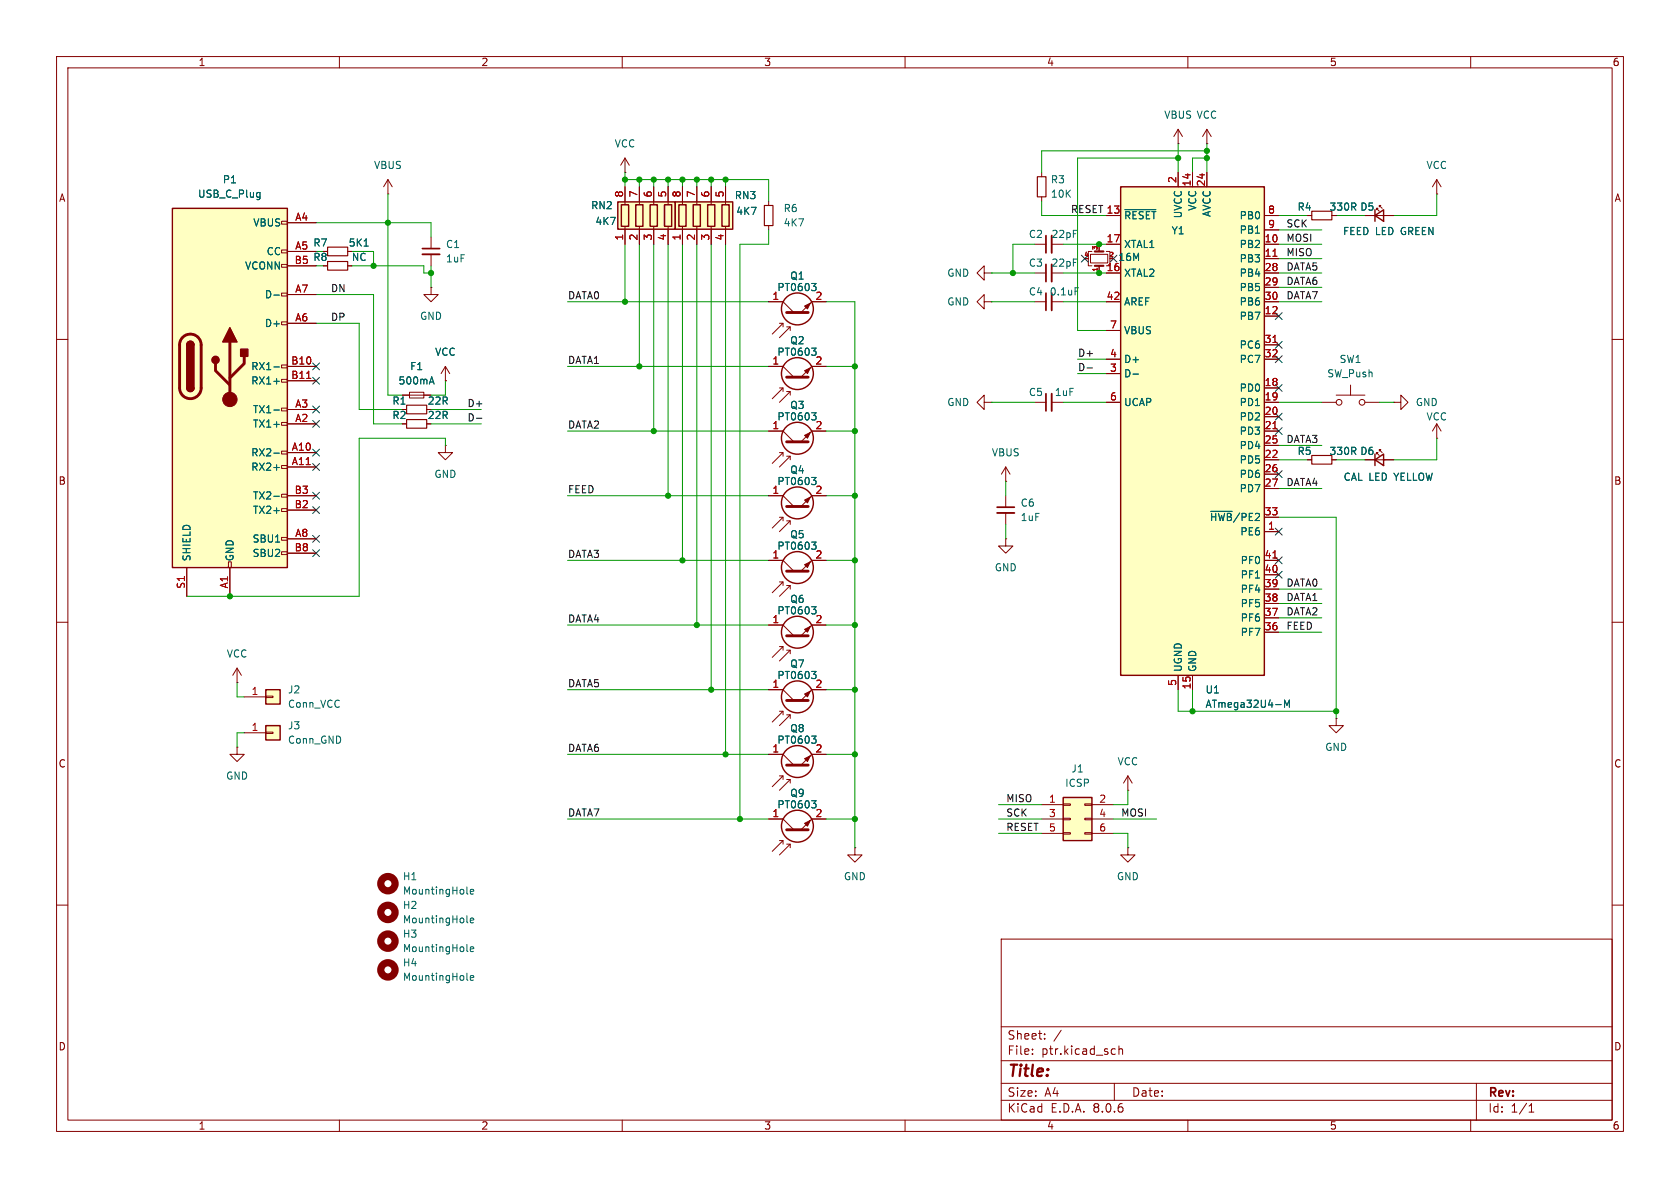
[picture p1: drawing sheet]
<svg xmlns="http://www.w3.org/2000/svg" width="297mm" height="210mm" viewBox="0 0 297 210" stroke-linecap="round" stroke-linejoin="round" font-family="sans-serif">
<g fill="none" stroke="#840000" stroke-width=".18">
<path d="M10 10h277v190h-277zM12 12h273v186h-273zM60 10v2M110 10v2M160 10v2M210 10v2M260 10v2M10 60h2M285 60h2M10 110h2M285 110h2M10 160h2"/>
<path d="M199.4 149.9v1.2h1.3l-1.3 1.3-1.3-1.3h1.3M199.4 149.9h.1M285 160h2M177 166h108v32h-108zM60 198v2M110 198v2M160 198v2M177 194.5h108M177 191.5h108M177 187.5h108M177 181.5h108M182.5 186.3v.1"/>
<path d="M182.5 185.5v.1M184.7 183.6v.1M184.7 182.8v.1M187.6 182.1l-1.3 2M196.7 185.4l.5 .1M197 191.5v3M197.2 186.3l-.5 .1M197.8 185.5l.2-.1 .4 .1 .1 .9M197.8 184.9v1.5M210 198v2M260 198v2M261 191.5v6.5"/>
<path d="M270.3 196.6h.9M270.3 195.5l.4-.4v1.5"/>
</g>
<path d="M188 141h5v7.6h-5z" fill="#ffffc2"/>
<g fill="none" stroke="#840000" stroke-width=".18">
<path d="M208.3 25.4h.1M208.3 22.9l-.8 1.2M208.3 22.9v2.5M208.3 22.9l.7 1.2M213.4 25.4h.1M213.4 22.9l-.8 1.2M213.4 22.9v2.5M213.4 22.9l.7 1.2M76.2 41.9v2M76.2 45v2M78.7 67.3h.1M78.7 64.8l-.7 1.2"/>
<path d="M78.7 64.8v2.5M78.7 64.8l.8 1.2M184.1 142.2h3.9M184.1 144.8h3.9M184.1 147.3h3.9M188 147.2h1.2v.2h-1.2zM188 144.7h1.2v.2h-1.2zM188 142.1h1.2v.3h-1.2zM191.8 147.2h1.2v.2h-1.2zM191.8 144.7h1.2v.2h-1.2zM191.8 142.1h1.2v.3h-1.2zM193 142.2h3.8"/>
<path d="M193 144.8h3.8M193 147.3h3.8"/>
</g>
<path d="M188 141h5v7.6h-5z" fill="none" stroke="#840000" stroke-width=".25"/>
<path d="M74.7 45h3" fill="none" stroke="#840000" stroke-width=".33"/>
<path d="M74.7 43.9h3" fill="none" stroke="#840000" stroke-width=".3"/>
<path d="M198.1 33h25.4v86.4h-25.4z" fill="#ffffc2"/>
<g fill="none" stroke="#840000" stroke-width=".25">
<path d="M198.1 33h25.4v86.4h-25.4z"/>
<circle cx="141" cy="77.5" r="2.82"/>
<circle cx="141" cy="88.9" r="2.82"/>
</g>
<g fill="none" stroke="#840000" stroke-width=".18">
<path d="M68.6 34.3h.1M68.6 31.8l-.8 1.2M68.6 31.8v2.5M68.6 31.8l.7 1.2M195.6 38.1h2.5M208.3 30.5v2.5M210.8 30.5v2.5M213.4 30.5v2.5M223.5 38.1h2.6M254 34.3h.1M254 31.8l-.8 1.2M254 31.8v2.5"/>
<path d="M254 31.8l.8 1.2M76.2 50.8v1.3h1.3l-1.3 1.2-1.3-1.2h1.3M76.2 50.8h.1M195.6 43.2h2.5M195.6 48.3h2.5M195.6 53.3h2.5M195.6 58.4h2.5M223.5 43.2h2.6M223.5 45.7h2.6M223.5 55.9h2.6M223.5 48.3h2.6M223.5 50.8h2.6"/>
<path d="M223.5 53.3h2.6M223.5 40.6h2.6M71.1 69.9h5.1M72.4 69.3h2.5v1.1h-2.5zM135.9 76.2h2.5l1.9 1.9M146 76.2h-2.5l-1.9 1.9M195.6 71.1h2.5M195.6 66h2.5M195.6 63.5h2.5M223.5 68.6h2.6M223.5 71.1h2.6M223.5 73.7h2.6"/>
<path d="M223.5 76.2h2.6M223.5 78.7h2.6M223.5 61h2.6M223.5 63.5h2.6M135.9 87.6h2.5l1.9 1.9M137.8 91.4h.6l-1.9 1.9M137.8 80h.6l-1.9 1.9M138.4 80v.6M138.4 91.4v.7M139.1 92.1h.6l-1.9 1.9M139.1 80.6h.6l-1.9 2M139.7 80.6v.7"/>
<path d="M139.7 92.1v.6M146 87.6h-2.5l-1.9 1.9M223.5 94h2.6M223.5 81.3h2.6M223.5 83.8h2.6M223.5 86.4h2.6M223.5 91.4h2.6M223.5 99.1h2.6M208.3 119.4v2.5M210.8 119.4v2.5M223.5 111.8h2.6M223.5 109.2h2.6"/>
<path d="M223.5 106.7h2.6M223.5 104.1h2.6M223.5 101.6h2.6"/>
</g>
<path d="M225 45.3h.8M225 75.8h.8M225 60.5h.8M225 98.6h.8" fill="none" stroke="#a90000" stroke-width=".18"/>
<path d="M198.9 37.1h5.4M76 67.5h.6M76.3 66.6l.4 1.3M143.5 73h.8l-.5 .5M144 73.5l.3 .2-.1 .4M200.3 66.1h1M143.5 84.4h.8l-.5 .5M144 84.9l.3 .2-.1 .4M214 90.4h3.8M225.5 124.6h1M227.1 125v-1.2l.4 .9 .4-.9v1.2" fill="none" stroke="#006464" stroke-width=".18"/>
<path d="M139.1 78.1h3.8M139.1 89.5h3.8" fill="none" stroke="#840000" stroke-width=".51"/>
<g fill="#840000" stroke="#840000" stroke-width=".18">
<path d="M142.2 88.4l1.1-.5-.6 1z"/>
<path d="M142.2 77l1.1-.5-.6 1z"/>
</g>
<path d="M109.2 35.7h10.2v4.8h-10.2z" fill="#ffffc2"/>
<path d="M109.2 35.7h10.2v4.8h-10.2zM109.9 36.2h1.2v3.8h-1.2zM112.4 36.2h1.3v3.8h-1.3zM114.9 36.2h1.3v3.8h-1.3zM117.5 36.2h1.2v3.8h-1.2z" fill="none" stroke="#840000" stroke-width=".25"/>
<path d="M110.5 33v3.2M113 33v3.2M115.6 33v3.2M118.1 33v3.2M110.5 40v3.2M113 40v3.2M115.6 40v3.2M118.1 40v3.2M231.1 81.3h.8M235.5 81.3h.7" fill="none" stroke="#840000" stroke-width=".18"/>
<path d="M231.9 80.5h3.6v1.5h-3.6z" fill="none" stroke="#840000" stroke-width=".2"/>
<circle cx="68.6" cy="166.4" r="1.27" fill="none" stroke="#840000" stroke-width="1.3"/>
<path d="M82.5 168l.2 .2M83.1 167.8l.6-.1v-.3h-.4l-.2 .2 .1 .6h.5" fill="none" stroke="#006464" stroke-width=".18"/>
<path d="M119.4 35.7h10.1v4.8h-10.1z" fill="#ffffc2"/>
<g fill="none" stroke="#840000" stroke-width=".25">
<path d="M119.4 35.7h10.1v4.8h-10.1zM120 36.2h1.3v3.8h-1.3zM122.6 36.2h1.2v3.8h-1.2zM125.1 36.2h1.3v3.8h-1.3zM127.6 36.2h1.3v3.8h-1.3zM243.1 38.1l1.5-1v2zM243.1 37.1v2"/>
<circle cx="141" cy="100.3" r="2.82"/>
</g>
<g fill="none" stroke="#840000" stroke-width=".18">
<path d="M110.5 30.5h.1M110.5 27.9l-.8 1.3M110.5 27.9v2.6M110.5 27.9l.8 1.3M120.6 33v3.2M123.2 33v3.2M125.7 33v3.2M128.3 33v3.2M231.1 38.1h.8M235.5 38.1h.7M241.3 38.1h5.1M243.3 37.1v-.3h.3h-.3l.5 .5"/>
<path d="M243.8 36.6v-.3h.3h-.3l.5 .5M120.6 40v3.2M123.2 40v3.2M125.7 40v3.2M128.3 40v3.2M182.9 53.3h2M182.9 48.3h2M185.9 53.3h2.1M192.8 45h3v1.5h-3zM193 44.5h-.6v2.5h.6M194.3 43.2v1.3M194.3 47v1.3"/>
<path d="M195.6 44.5h.6v2.5h-.6M182.9 71.1h2M185.9 71.1h2.1M233.7 71.1h2.5M236.2 69.9h5.1M238.8 68.1v1.8M241.3 71.1h2.5M135.9 99.1h2.5l1.9 1.9M146 99.1h-2.5l-1.9 1.9M41.9 118.1l-.8 1.3M41.9 118.1v2.6M41.9 118.1l.8 1.3"/>
<path d="M137.8 102.9h.6l-1.9 1.9M138.4 102.9v.6M139.1 103.5h.6l-1.9 1.9M139.7 103.5v.6M41.9 120.7h.1M199.4 139.7h.1M199.4 137.2l-.8 1.2M199.4 137.2v2.5M199.4 137.2l.8 1.2M236.2 127v1.3h1.3l-1.3 1.2-1.3-1.2h1.3M236.2 127h.1"/>
<circle cx="236.7" cy="71.1" r=".51"/>
<circle cx="240.8" cy="71.1" r=".51"/>
</g>
<path d="M231.9 37.3h3.6v1.6h-3.6z" fill="none" stroke="#840000" stroke-width=".2"/>
<path d="M139.1 101h3.8" fill="none" stroke="#840000" stroke-width=".51"/>
<path d="M142.2 99.8l1.1-.5-.6 1z" fill="#840000" stroke="#840000" stroke-width=".18"/>
<path d="M190.1 50.9h.6M143.5 95.8h.8l-.5 .5M144 96.3l.3 .3-.1 .4" fill="none" stroke="#006464" stroke-width=".18"/>
<path d="M185.9 46.7v3.1M185.9 51.8v3.1M185.9 69.6v3" fill="none" stroke="#840000" stroke-width=".33"/>
<path d="M184.9 46.7v3.1M184.9 51.8v3.1M184.9 69.6v3" fill="none" stroke="#840000" stroke-width=".3"/>
<path d="M193.5 47h1.6M193.5 44.5h1.6" fill="none" stroke="#840000" stroke-width=".38"/>
<path d="M47 128.3h2.5v2.5h-2.5z" fill="#ffffc2"/>
<path d="M43.2 129.5h3.8M47 129.4h1.3v.3h-1.3z" fill="none" stroke="#840000" stroke-width=".18"/>
<path d="M47 128.3h2.5v2.5h-2.5z" fill="none" stroke="#840000" stroke-width=".25"/>
<path d="M47 121.9h2.5v2.6h-2.5z" fill="#ffffc2"/>
<g fill="none" stroke="#840000" stroke-width=".18">
<path d="M135.9 35.6v.7M135.9 39.9v.7M184.1 30.5v.7M184.1 34.8v.8M61.5 44.5h.7M61.5 47h.7M135.9 53.3h2.5l1.9 1.9M137.8 57.2h.6l-1.9 1.9M138.4 57.2v.6M139.1 57.8h.6l-1.9 1.9M139.7 57.8v.6M146 53.3h-2.5l-1.9 1.9"/>
<path d="M174 48.3v-1.3l-1.3 1.3 1.3 1.2v-1.2h1.3M174 53.3v-1.2l-1.3 1.2 1.3 1.3v-1.3h1.3M175.3 48.3h.1M175.3 53.3h.1M182.9 43.2h2M71.1 74.9h.8M75.4 74.9h.8M78.7 78.7v1.3h1.3l-1.3 1.3-1.2-1.3h1.2M78.7 78.7h.1M135.9 64.8h2.5l1.9 1.9M137.8 68.6h.6l-1.9 1.9M138.4 68.6v.6"/>
<path d="M139.1 69.2h.6l-1.9 1.9M139.7 69.2v.7M146 64.8h-2.5l-1.9 1.9M174 71.1v-1.2l-1.3 1.2 1.3 1.3v-1.3h1.3M175.3 71.1h.1M243.8 79.8v-.3h.3h-.3l.5 .5M246.4 71.1h1.2v-1.2l1.3 1.2-1.3 1.3v-1.3M246.4 71.1h.1M254 77.5h.1M254 74.9l-.8 1.3M254 74.9v2.6M254 74.9l.8 1.3"/>
<path d="M177.8 95.3v1.2h1.3l-1.3 1.3-1.3-1.3h1.3M177.8 95.3h.1M177.8 85.1h.1M177.8 82.6v2.5M177.8 87.6v2.1M177.8 90.7v2M177.8 82.6l-.8 1.2M177.8 82.6l.8 1.2M241.3 81.3h5.1M243.3 80.3v-.3h.3h-.3l.5 .5M135.9 110.5h2.5l1.9 1.9M137.8 114.3h.6l-1.9 1.9"/>
<path d="M138.4 114.3v.6M139.1 114.9h.6l-1.9 1.9M139.7 114.9v.7M146 110.5h-2.5l-1.9 1.9M41.9 132.1v1.3h1.3l-1.3 1.2-1.3-1.2h1.3M41.9 132.1h.1M43.2 123.2h3.8M47 123.1h1.3v.2h-1.3zM135.9 121.9h2.5l1.9 1.9M135.9 133.4h2.5l1.9 1.9M137.8 125.7h.6l-1.9 1.9M137.8 137.2h.6l-1.9 1.9"/>
<path d="M138.4 125.7v.7M138.4 137.2v.6M139.1 126.4h.6l-1.9 1.9M139.1 137.8h.6l-1.9 1.9M139.7 126.4v.6M139.7 137.8v.6M146 121.9h-2.5l-1.9 1.9M146 133.4h-2.5l-1.9 1.9M135.9 144.8h2.5l1.9 1.9M137.8 148.6h.6l-1.9 1.9M138.4 148.6v.6M139.1 149.2h.6l-1.9 1.9"/>
<path d="M139.7 149.2v.7M146 144.8h-2.5l-1.9 1.9M151.1 149.9v1.2h1.3l-1.3 1.3-1.2-1.3h1.2M151.1 149.9h.1"/>
</g>
<g fill="none" stroke="#840000" stroke-width=".25">
<path d="M243.1 81.3l1.5-1v2zM243.1 80.3v2M47 121.9h2.5v2.6h-2.5z"/>
<circle cx="141" cy="54.6" r="2.82"/>
<circle cx="141" cy="66" r="2.82"/>
<circle cx="141" cy="111.8" r="2.82"/>
<circle cx="141" cy="123.2" r="2.82"/>
<circle cx="141" cy="134.6" r="2.82"/>
<circle cx="141" cy="146" r="2.82"/>
</g>
<g fill="none" stroke="#840000" stroke-width="1.3">
<circle cx="68.6" cy="156.2" r="1.27"/>
<circle cx="68.6" cy="161.3" r="1.27"/>
<circle cx="68.6" cy="171.4" r="1.27"/>
</g>
<g fill="none" stroke="#006464" stroke-width=".18">
<path d="M64.4 43.5h.7M143.5 50.1h.8l-.5 .5M144 50.6l.3 .2-.1 .5M143.5 61.5h.8l-.5 .5M144 62l.3 .3-.1 .4M143.5 107.3h.8l-.5 .4M143.5 118.7h.8l-.5 .5M144 107.7l.3 .3-.1 .4M144 119.2l.3 .2-.1 .4M143.5 130.1h.8l-.5 .5M144 130.6l.3 .2-.1 .5M82.5 157.9l.2 .2"/>
<path d="M83.1 157.6l.6-.1v-.2l-.4-.1-.2 .2 .1 .6h.5M143.5 141.5h.8l-.5 .5M144 142l.3 .3-.1 .4M82.5 173.1l.2 .2M82.5 163l.2 .1M83.1 162.7l.6-.1v-.2l-.4-.1-.2 .2 .1 .6h.5M83.1 172.9l.6-.1v-.3h-.4l-.2 .1 .1 .6h.5"/>
</g>
<path d="M139.1 55.2h3.8M139.1 66.7h3.8M139.1 112.4h3.8M139.1 123.8h3.8M139.1 135.3h3.8M139.1 146.7h3.8" fill="none" stroke="#840000" stroke-width=".51"/>
<g fill="#840000" stroke="#840000" stroke-width=".18">
<path d="M142.2 111.3l1.1-.6-.6 1.1z"/>
<path d="M142.2 54.1l1.1-.5-.6 1z"/>
<path d="M142.2 65.5l1.1-.5-.6 1z"/>
<path d="M142.2 122.7l1.1-.5-.6 1z"/>
<path d="M142.2 134.1l1.1-.5-.6 1z"/>
<path d="M142.2 145.5l1.1-.5-.6 1.1z"/>
</g>
<path d="M135.1 36.3h1.6v3.6h-1.6zM183.4 31.2h1.5v3.6h-1.5zM57.9 43.7h3.6v1.5h-3.6zM57.9 46.2h3.6v1.6h-3.6zM71.9 74.2h3.5v1.5h-3.5zM71.9 71.6h3.5v1.6h-3.5z" fill="none" stroke="#840000" stroke-width=".2"/>
<path d="M185.9 41.7v3M176.3 90.7h3" fill="none" stroke="#840000" stroke-width=".33"/>
<path d="M184.9 41.7v3M176.3 89.7h3" fill="none" stroke="#840000" stroke-width=".3"/>
<path d="M30.5 36.8h20.3v63.5h-20.3z" fill="#ffffc2"/>
<g fill="none" stroke="#840000" stroke-width=".18">
<path d="M49.8 39.1h1v.5h-1zM50.8 39.4h5.1M110.5 33v2.6M113 33v2.6M115.6 33v2.6M118.1 33v2.6M120.6 33v2.6M123.2 33v2.6M125.7 33v2.6M128.3 33v2.6M195.6 38.1h2.5M208.3 30.5v2.5"/>
<path d="M210.8 30.5v2.5M213.4 30.5v2.5M223.5 38.1h2.6M231.1 38.1h.8M235.5 38.1h.7M241.3 38.1h1.8M244.6 38.1h1.8M49.8 56.9h1v.5h-1zM49.8 51.8h1v.5h-1zM49.8 46.7h1v.5h-1zM49.8 44.2h1v.5h-1zM50.8 44.5h5.1"/>
<path d="M50.8 57.2h5.1M50.8 52.1h5.1M50.8 47h5.1M61.5 44.5h.7M61.5 47h.7M110.5 40.6v2.6M113 40.6v2.6M115.6 40.6v2.6M118.1 40.6v2.6M120.6 40.6v2.6M123.2 40.6v2.6M125.7 40.6v2.6"/>
<path d="M128.3 40.6v2.6M135.9 53.3h2.5M143.5 53.3h2.5M194.3 43.2v1.3M194.3 47v1.3M195.6 43.2h2.5M195.6 48.3h2.5M195.6 53.3h2.5M195.6 58.4h2.5M223.5 43.2h2.6M223.5 45.7h2.6M223.5 55.9h2.6"/>
<path d="M223.5 48.3h2.6M223.5 50.8h2.6M223.5 53.3h2.6M223.5 40.6h2.6M49.8 79.8h1v.5h-1zM49.8 74.7h1v.5h-1zM49.8 72.1h1v.5h-1zM49.8 67.1h1v.5h-1zM49.8 64.5h1v.5h-1zM50.8 74.9h5.1M50.8 72.4h5.1M50.8 64.8h5.1"/>
<path d="M50.8 67.3h5.1M71.1 74.9h.8M71.1 69.9h1.3M74.9 69.9h1.3M75.4 74.9h.8M78.7 67.3h.1M135.9 64.8h2.5M135.9 76.2h2.5M143.5 64.8h2.5M143.5 76.2h2.5M195.6 71.1h2.5M195.6 66h2.5"/>
<path d="M195.6 63.5h2.5M223.5 68.6h2.6M223.5 71.1h2.6M223.5 73.7h2.6M223.5 76.2h2.6M223.5 78.7h2.6M223.5 61h2.6M223.5 63.5h2.6M40.4 99.3h.5v1h-.5zM49.8 97.5h1v.5h-1zM49.8 95h1v.5h-1zM49.8 89.9h1v.5h-1z"/>
<path d="M49.8 87.4h1v.5h-1zM49.8 82.3h1v.5h-1zM50.8 80h5.1M50.8 82.6h5.1M50.8 95.3h5.1M50.8 90.2h5.1M50.8 87.6h5.1M50.8 97.8h5.1M135.9 87.6h2.5M135.9 99.1h2.5M143.5 87.6h2.5M143.5 99.1h2.5"/>
<path d="M223.5 94h2.6M223.5 81.3h2.6M223.5 83.8h2.6M223.5 86.4h2.6M223.5 91.4h2.6M223.5 99.1h2.6M231.1 81.3h.8M235.5 81.3h.7M241.3 81.3h1.8M244.6 81.3h1.8M33 100.3v5.1M40.6 100.3v5.1"/>
<path d="M135.9 110.5h2.5M143.5 110.5h2.5M208.3 119.4v2.5M210.8 119.4v2.5M223.5 111.8h2.6M223.5 109.2h2.6M223.5 106.7h2.6M223.5 104.1h2.6M223.5 101.6h2.6M135.9 121.9h2.5M135.9 133.4h2.5M143.5 121.9h2.5"/>
<path d="M143.5 133.4h2.5M135.9 144.8h2.5M143.5 144.8h2.5"/>
</g>
<path d="M30.5 36.8h20.3v63.5h-20.3zM33 68.6a.64 .64 0 0 0 .7 .6 .64 .64 0 0 0 .6-.6M33 61a.64 .64 0 0 1 .7-.7 .64 .64 0 0 1 .6 .7" fill="none" stroke="#840000" stroke-width=".25"/>
<path d="M32.3 59.6a1.9 1.9 0 0 1 2.1-.4 1.9 1.9 0 0 1 1.2 1.8v7.6a1.91 1.91 0 0 1-1.9 1.9 1.91 1.91 0 0 1-2-1.9l.1-7.8 .1-.6zM38.1 64.3v1.2l2.5 2.6M40.6 60.5v10.1M43.2 63v1.3l-2.6 2.5" fill="none" stroke="#840000" stroke-width=".51"/>
<g fill="#840000" stroke="#840000" stroke-width=".25">
<path d="M33 68.6h1.3a.64 .64 0 0 1-.6 .6 .64 .64 0 0 1-.7-.6z"/>
<path d="M33 61h1.3v7.6h-1.3z"/>
<path d="M33.2 60.5a.64 .64 0 0 1 .7-.1 .64 .64 0 0 1 .4 .6h-1.3z"/>
<path d="M40.6 57.9l1.3 2.6h-2.5z"/>
<path d="M42.5 61.7h1.3v1.3h-1.3z"/>
<circle cx="38.1" cy="63.6" r=".63"/>
</g>
<circle cx="40.6" cy="70.6" r="1.27" fill="#840000" stroke="#840000" stroke-width=".18"/>
<g fill="none" stroke="#006464" stroke-width=".18">
<path d="M45.8 34l.2 .1M46 34v1.1l-.2 .1M46 34.8l-.2 .1M198.9 37.1h5.4M48.4 52.2h1M64.4 43.5h.7M143.5 50.1h.8l-.5 .5M144 50.6l.3 .2-.1 .5M48.4 72.5h1M48.4 64.9h1M48.4 67.4h1M76 67.5h.6"/>
<path d="M76.3 66.6l.4 1.3M143.5 61.5h.8l-.5 .5M143.5 73h.8l-.5 .5M144 62l.3 .3-.1 .4M144 73.5l.3 .2-.1 .4M200.3 66.1h1M48.4 80.1h1M48.4 82.6h1M48.4 87.7h1M143.5 84.4h.8l-.5 .5M143.5 95.8h.8l-.5 .5M144 84.9l.3 .2-.1 .4"/>
<path d="M144 96.3l.3 .3-.1 .4M214 90.4h3.8M143.5 118.7h.8l-.5 .5M143.5 107.3h.8l-.5 .4M144 119.2l.3 .2-.1 .4M144 107.7l.3 .3-.1 .4M143.5 130.1h.8l-.5 .5M144 130.6l.3 .2-.1 .5M225.5 124.6h1M227.1 125v-1.2l.4 .9 .4-.9v1.2M143.5 141.5h.8l-.5 .5M144 142l.3 .3-.1 .4"/>
</g>
<path d="M225 45.3h.8M54.2 66.9h.7M225 75.8h.8M225 60.5h.8M225 98.6h.8" fill="none" stroke="#a90000" stroke-width=".18"/>
<path d="M84.2 73.9h1M192.2 65h.9" fill="none" stroke="#0f0f0f" stroke-width=".18"/>
<g fill="none" stroke="#009600" stroke-width=".18">
<path d="M55.9 39.4h20.3v2.5M68.6 34.3v35.6h2.5M110.5 31.8h25.4v3.8M110.5 30.5v2.5M113 31.8v1.2M115.6 31.8v1.2M118.1 31.8v1.2M120.6 31.8v1.2M123.2 31.8v1.2M125.7 31.8v1.2M128.3 31.8v1.2M184.1 35.6v2.5h11.5"/>
<path d="M208.3 27.9h-17.8v30.5h5.1M208.3 25.4v5.1M213.4 25.4v5.1M213.4 27.9h-2.6v2.6M213.4 26.7h-29.3v3.8M226.1 38.1h5M236.2 38.1h5.1M254 34.3v3.8h-7.6M55.9 52.1h10.1v22.8h5.1M55.9 57.2h7.6v15.2h7.6M62.2 47h12.7v1.3h1.3M62.2 44.5h3.8v2.5"/>
<path d="M76.2 47v3.8M100.3 53.3h35.6M110.5 43.2v10.1M113 43.2v21.6M115.6 43.2v33M118.1 43.2v44.4M120.6 43.2v55.9M123.2 43.2v67.3M125.7 43.2v78.7M128.3 43.2v90.2M135.9 40.6v2.6h-5.1v101.6M146 53.3h5.1v96.6"/>
<path d="M175.3 48.3h7.6M175.3 53.3h7.6M182.9 43.2h-3.8v5.1M188 43.2h7.6M188 48.3h7.6M188 53.3h7.6M226.1 43.2h7.6M226.1 48.3h7.6M226.1 53.3h7.6M226.1 50.8h7.6M226.1 40.6h7.6M226.1 45.7h7.6"/>
<path d="M76.2 72.4h8.9M76.2 74.9h8.9M78.7 78.7v-1.2h-15.2v27.9h-30.5M78.7 67.3v2.6M100.3 76.2h35.6M100.3 64.8h35.6M146 76.2h5.1M146 64.8h5.1M175.3 71.1h7.6M188 71.1h7.6M190.5 63.5h5.1M190.5 66h5.1"/>
<path d="M226.1 71.1h7.6M226.1 78.7h7.6M243.8 71.1h2.6M254 77.5v3.8h-7.6M100.3 99.1h35.6M100.3 87.6h35.6M146 99.1h5.1M146 87.6h5.1M177.8 85.1v2.5M177.8 92.7v2.6M226.1 81.3h5M226.1 91.4h10.1v35.6"/>
<path d="M226.1 86.4h7.6M236.2 81.3h5.1M100.3 110.5h35.6M146 110.5h5.1M226.1 104.1h7.6M226.1 109.2h7.6M226.1 106.7h7.6M226.1 111.8h7.6M41.9 120.7v2.5h1.3M43.2 129.5h-1.3v2.6M100.3 121.9h35.6M100.3 133.4h35.6"/>
<path d="M146 121.9h5.1M146 133.4h5.1M199.4 139.7v2.5h-2.6M208.3 121.9v3.8h27.9M210.8 121.9v3.8M100.3 144.8h35.6M146 144.8h5.1M176.5 147.3h7.6M176.5 144.8h7.6M176.5 142.2h7.6M196.8 147.3h2.6v2.6M196.8 144.8h7.7"/>
</g>
<g fill="none" stroke="#000084" stroke-width=".18">
<path d="M191.2 45.1l1.2 1.2M192.4 45.1l-1.2 1.2M196.2 45.1l1.3 1.2M197.5 45.1l-1.3 1.2M225.5 55.3l1.2 1.2M226.7 55.3l-1.2 1.2M55.3 71.8l1.2 1.2M55.3 79.4l1.2 1.2M55.3 74.3l1.2 1.2M55.3 64.2l1.2 1.2M55.3 66.7l1.2 1.2M56.5 71.8l-1.2 1.2"/>
<path d="M56.5 79.4l-1.2 1.2M56.5 74.3l-1.2 1.2M56.5 64.2l-1.2 1.2M56.5 66.7l-1.2 1.2M225.5 62.9l1.2 1.2M225.5 68l1.2 1.2M225.5 60.4l1.2 1.2M225.5 75.6l1.2 1.2M225.5 73.1l1.2 1.2M226.7 62.9l-1.2 1.2M226.7 68l-1.2 1.2M226.7 60.4l-1.2 1.2"/>
<path d="M226.7 75.6l-1.2 1.2M226.7 73.1l-1.2 1.2M55.3 87l1.2 1.2M55.3 97.2l1.2 1.2M55.3 81.9l1.2 1.3M55.3 89.6l1.2 1.2M55.3 94.6l1.2 1.3M56.5 87l-1.2 1.2M56.5 97.2l-1.2 1.2M56.5 81.9l-1.2 1.3M56.5 89.6l-1.2 1.2M56.5 94.6l-1.2 1.3"/>
<path d="M225.5 93.4l1.2 1.2M225.5 83.2l1.2 1.2M225.5 98.5l1.2 1.2M226.7 93.4l-1.2 1.2M226.7 83.2l-1.2 1.2M226.7 98.5l-1.2 1.2M225.5 101l1.2 1.2M226.7 101l-1.2 1.2"/>
</g>
<g fill="#009600" stroke="#009600" stroke-width=".18">
<circle cx="210.8" cy="125.7" r=".46"/>
<circle cx="236.2" cy="125.7" r=".46"/>
<circle cx="125.7" cy="121.9" r=".46"/>
<circle cx="151.1" cy="110.5" r=".46"/>
<circle cx="123.2" cy="110.5" r=".46"/>
<circle cx="130.8" cy="144.8" r=".46"/>
<circle cx="128.3" cy="133.4" r=".46"/>
<circle cx="151.1" cy="144.8" r=".46"/>
<circle cx="151.1" cy="133.4" r=".46"/>
<circle cx="194.3" cy="43.2" r=".46"/>
<circle cx="194.3" cy="48.3" r=".46"/>
<circle cx="213.4" cy="27.9" r=".46"/>
<circle cx="208.3" cy="27.9" r=".46"/>
<circle cx="213.4" cy="26.7" r=".46"/>
<circle cx="151.1" cy="87.6" r=".46"/>
<circle cx="179.1" cy="48.3" r=".46"/>
<circle cx="151.1" cy="99.1" r=".46"/>
<circle cx="151.1" cy="121.9" r=".46"/>
<circle cx="151.1" cy="64.8" r=".46"/>
<circle cx="151.1" cy="76.2" r=".46"/>
<circle cx="68.6" cy="39.4" r=".46"/>
<circle cx="66" cy="47" r=".46"/>
<circle cx="118.1" cy="31.8" r=".46"/>
<circle cx="113" cy="31.8" r=".46"/>
<circle cx="115.6" cy="31.8" r=".46"/>
<circle cx="125.7" cy="31.8" r=".46"/>
<circle cx="123.2" cy="31.8" r=".46"/>
<circle cx="120.6" cy="31.8" r=".46"/>
<circle cx="128.3" cy="31.8" r=".46"/>
<circle cx="110.5" cy="31.8" r=".46"/>
<circle cx="110.5" cy="53.3" r=".46"/>
<circle cx="113" cy="64.8" r=".46"/>
<circle cx="115.6" cy="76.2" r=".46"/>
<circle cx="120.6" cy="99.1" r=".46"/>
<circle cx="118.1" cy="87.6" r=".46"/>
<circle cx="76.2" cy="48.3" r=".46"/>
<circle cx="40.6" cy="105.4" r=".46"/>
</g>
<text font-size="2.8" fill="#840000" x="178" y="190.9">Title:</text>
<g font-size="2.1" fill="#840000">
<text x="178" y="184">Sheet:</text>
<text x="178" y="186.7">File:</text>
<text x="184.1" y="186.7">ptr.kicad_sch</text>
<text x="178" y="196.9">KiCad</text>
<text x="178" y="194.1">Size:</text>
<text x="184.7" y="194.1">A4</text>
<text x="185.7" y="196.9">E.D.A.</text>
<text x="193.3" y="196.9">8.0.6</text>
<text x="200" y="194.1">Date:</text>
<text x="263" y="194.3">Rev:</text>
<text x="263" y="196.9">Id:</text>
<text x="267.1" y="196.9">1/1</text>
</g>
<g font-size="1.8" fill="#840000">
<text x="35" y="11.9">1</text>
<text x="85" y="11.9">2</text>
<text x="135" y="11.9">3</text>
<text x="185" y="11.9">4</text>
<text x="235" y="11.9">5</text>
<text x="285" y="11.9">6</text>
<text x="10.3" y="35.9">A</text>
<text x="285.3" y="35.9">A</text>
<text x="69.3" y="74.3">R2</text>
<text x="75.5" y="74.3">22R</text>
<text x="10.3" y="85.9">B</text>
<text x="285.3" y="85.9">B</text>
<text x="10.3" y="135.9">C</text>
<text x="285.3" y="135.9">C</text>
<text x="10.3" y="185.9">D</text>
<text x="285.3" y="185.9">D</text>
<text x="35" y="199.9">1</text>
<text x="85" y="199.9">2</text>
<text x="135" y="199.9">3</text>
<text x="185" y="199.9">4</text>
<text x="235" y="199.9">5</text>
<text x="285" y="199.9">6</text>
</g>
<g font-size="1.8" fill="#006464">
<text x="205.7" y="21.2">VBUS VCC</text>
<text x="108.6" y="26.3">VCC</text>
<text x="34.9" y="35.2">USB_C_Plug</text>
<text x="39.3" y="32.6">P1</text>
<text x="66" y="30.1">VBUS</text>
<text x="129.8" y="35.4">RN3</text>
<text x="185.7" y="32.6">R3</text>
<text x="185.7" y="35.2">10K</text>
<text x="252.1" y="30.1">VCC</text>
<text x="44.7" y="40.2">VBUS</text>
<text x="104.4" y="37.2">RN2</text>
<text x="105.2" y="40">4K7</text>
<text x="130.1" y="38.2">4K7</text>
<text x="138.4" y="37.7">R6</text>
<text x="138.4" y="40.2">4K7</text>
<text x="198.6" y="39">~{RESET}</text>
<text x="207" y="41.6">Y1</text>
<text x="209.1" y="38.7" transform="rotate(-90 209.1 38.7)">UVCC</text>
<text x="211.7" y="37.4" transform="rotate(-90 211.7 37.4)">VCC</text>
<text x="214.2" y="38.4" transform="rotate(-90 214.2 38.4)">AVCC</text>
<text x="219.1" y="39">PB0</text>
<text x="219.1" y="41.5">PB1</text>
<text x="229.3" y="37.4">R4</text>
<text x="234.9" y="37.4">330R D5</text>
<text x="237.3" y="41.8">FEED LED GREEN</text>
<text x="43.2" y="47.9">VCONN</text>
<text x="47" y="45.3">CC</text>
<text x="61.6" y="43.8">5K1</text>
<text x="62.1" y="46.3">NC</text>
<text x="78.7" y="44">C1</text>
<text x="78.7" y="46.6">1uF</text>
<text x="181.8" y="47.3">C3</text>
<text x="181.8" y="42.3">C2</text>
<text x="185.8" y="47.3">22pF</text>
<text x="185.8" y="42.3">22pF</text>
<text x="197.6" y="46.3">16M</text>
<text x="198.6" y="44">XTAL1</text>
<text x="219.1" y="44">PB2</text>
<text x="219.1" y="46.6">PB3</text>
<text x="46.7" y="52.9">D-</text>
<text x="137.3" y="51.7">PT0603</text>
<text x="139.6" y="49.6">Q1</text>
<text x="167.4" y="49.1">GND</text>
<text x="181.8" y="52.4">C4</text>
<text x="185.5" y="52.4">0.1uF</text>
<text x="198.6" y="49.1">XTAL2</text>
<text x="219.1" y="49.1">PB4</text>
<text x="219.1" y="51.7">PB5</text>
<text x="46.7" y="58">D+</text>
<text x="74.2" y="56.7">GND</text>
<text x="167.4" y="54.2">GND</text>
<text x="198.6" y="54.2">AREF</text>
<text x="198.6" y="59.3">VBUS</text>
<text x="219.1" y="56.7">PB7</text>
<text x="219.1" y="54.2">PB6</text>
<text x="44.3" y="65.6">RX1-</text>
<text x="72.4" y="65.6">F1</text>
<text x="76.8" y="63.1">VCC</text>
<text x="137.3" y="63.1">PT0603</text>
<text x="139.6" y="61.1">Q2</text>
<text x="198.6" y="64.4">D+</text>
<text x="219.1" y="61.8">PC6</text>
<text x="219.1" y="64.4">PC7</text>
<text x="236.7" y="64.4">SW1</text>
<text x="44.3" y="68.2">RX1+</text>
<text x="69.3" y="71.7">R1</text>
<text x="70.4" y="68.2">500mA</text>
<text x="75.5" y="71.7">22R</text>
<text x="167.4" y="72">GND</text>
<text x="181.8" y="70.2">C5</text>
<text x="186.4" y="70.2">1uF</text>
<text x="198.6" y="66.9">D-</text>
<text x="198.6" y="72">UCAP</text>
<text x="219.1" y="69.4">PD0</text>
<text x="219.1" y="72">PD1</text>
<text x="234.5" y="66.9">SW_Push</text>
<text x="250.2" y="72">GND</text>
<text x="44.6" y="75.8">TX1+</text>
<text x="44.6" y="73.3">TX1-</text>
<text x="137.3" y="74.5">PT0603</text>
<text x="139.6" y="72.5">Q3</text>
<text x="219.1" y="74.5">PD2</text>
<text x="219.1" y="77.1">PD3</text>
<text x="252.1" y="74.5">VCC</text>
<text x="44.3" y="80.9">RX2-</text>
<text x="44.3" y="83.4">RX2+</text>
<text x="139.6" y="83.9">Q4</text>
<text x="175.2" y="80.9">VBUS</text>
<text x="219.1" y="82.1">PD5</text>
<text x="219.1" y="79.6">PD4</text>
<text x="229.3" y="80.6">R5</text>
<text x="234.9" y="80.6">330R D6</text>
<text x="44.6" y="88.5">TX2-</text>
<text x="76.7" y="84.7">GND</text>
<text x="137.3" y="86">PT0603</text>
<text x="180.3" y="89.8">C6</text>
<text x="219.1" y="84.7">PD6</text>
<text x="219.1" y="87.2">PD7</text>
<text x="237.4" y="85.2">CAL LED YELLOW</text>
<text x="44.6" y="91">TX2+</text>
<text x="139.6" y="95.4">Q5</text>
<text x="180.3" y="92.3">1uF</text>
<text x="213.8" y="92.3">~{HWB}/PE2</text>
<text x="219.2" y="94.8">PE6</text>
<text x="33.9" y="99.3" transform="rotate(-90 33.9 99.3)">SHIELD</text>
<text x="41.5" y="99.3" transform="rotate(-90 41.5 99.3)">GND</text>
<text x="44.6" y="96.1">SBU1</text>
<text x="44.6" y="98.7">SBU2</text>
<text x="137.3" y="97.4">PT0603</text>
<text x="175.8" y="101.2">GND</text>
<text x="219.2" y="99.9">PF0</text>
<text x="139.6" y="106.8">Q6</text>
<text x="219.2" y="107.5">PF5</text>
<text x="219.2" y="105">PF4</text>
<text x="219.2" y="102.5">PF1</text>
<text x="137.3" y="108.8">PT0603</text>
<text x="219.2" y="112.6">PF7</text>
<text x="219.2" y="110.1">PF6</text>
<text x="40" y="116.4">VCC</text>
<text x="139.6" y="118.2">Q7</text>
<text x="209.1" y="118.9" transform="rotate(-90 209.1 118.9)">UGND</text>
<text x="211.7" y="118.9" transform="rotate(-90 211.7 118.9)">GND</text>
<text x="50.8" y="122.8">J2</text>
<text x="50.8" y="125.3">Conn_VCC</text>
<text x="137.3" y="120.2">PT0603</text>
<text x="213" y="122.8">U1</text>
<text x="213" y="125.3">ATmega32U4-M</text>
<text x="50.8" y="129.1">J3</text>
<text x="50.8" y="131.7">Conn_GND</text>
<text x="137.3" y="131.7">PT0603</text>
<text x="139.6" y="129.6">Q8</text>
<text x="189.3" y="136.8">J1</text>
<text x="197.5" y="135.5">VCC</text>
<text x="234.2" y="132.9">GND</text>
<text x="39.9" y="138">GND</text>
<text x="137.3" y="143.1">PT0603</text>
<text x="139.6" y="141.1">Q9</text>
<text x="188.2" y="139.3">ICSP</text>
<text x="71.1" y="155.8">H1</text>
<text x="149.1" y="155.8">GND</text>
<text x="197.4" y="155.8">GND</text>
<text x="71.1" y="158.3">MountingHole</text>
<text x="71.1" y="160.9">H2</text>
<text x="71.1" y="166">H3</text>
<text x="71.1" y="163.4">MountingHole</text>
<text x="71.1" y="168.5">MountingHole</text>
<text x="71.1" y="171">H4</text>
<text x="71.1" y="173.6">MountingHole</text>
</g>
<g font-size="1.8" fill="#a90000">
<text x="110.2" y="35" transform="rotate(-90 110.2 35)">8</text>
<text x="112.8" y="35" transform="rotate(-90 112.8 35)">7</text>
<text x="115.3" y="35" transform="rotate(-90 115.3 35)">6</text>
<text x="117.9" y="35" transform="rotate(-90 117.9 35)">5</text>
<text x="120.4" y="35" transform="rotate(-90 120.4 35)">8</text>
<text x="122.9" y="35" transform="rotate(-90 122.9 35)">7</text>
<text x="125.5" y="35" transform="rotate(-90 125.5 35)">6</text>
<text x="128" y="35" transform="rotate(-90 128 35)">5</text>
<text x="208" y="32.5" transform="rotate(-90 208 32.5)">2</text>
<text x="210.6" y="33.1" transform="rotate(-90 210.6 33.1)">14</text>
<text x="213.1" y="33.1" transform="rotate(-90 213.1 33.1)">24</text>
<text x="52.1" y="39.1">A4</text>
<text x="195.5" y="37.8">13</text>
<text x="224.1" y="37.8">8</text>
<text x="224.1" y="40.4">9</text>
<text x="52" y="46.7">B5 R8</text>
<text x="52.1" y="44.2">A5 R7</text>
<text x="110.2" y="42.6" transform="rotate(-90 110.2 42.6)">1</text>
<text x="112.8" y="42.6" transform="rotate(-90 112.8 42.6)">2</text>
<text x="115.3" y="42.6" transform="rotate(-90 115.3 42.6)">3</text>
<text x="117.9" y="42.6" transform="rotate(-90 117.9 42.6)">4</text>
<text x="120.4" y="42.6" transform="rotate(-90 120.4 42.6)">1</text>
<text x="122.9" y="42.6" transform="rotate(-90 122.9 42.6)">2</text>
<text x="125.5" y="42.6" transform="rotate(-90 125.5 42.6)">3</text>
<text x="128" y="42.6" transform="rotate(-90 128 42.6)">4</text>
<text x="195.5" y="42.9">17</text>
<text x="223.5" y="42.9">10</text>
<text x="223.5" y="45.5">11</text>
<text x="52.1" y="51.8">A7</text>
<text x="136.5" y="53.1">1</text>
<text x="144.1" y="53.1">2</text>
<text x="195.5" y="48">16</text>
<text x="195.5" y="53.1">42</text>
<text x="223.5" y="48">28</text>
<text x="223.5" y="50.5">29</text>
<text x="223.5" y="53.1">30</text>
<text x="52.1" y="56.9">A6</text>
<text x="196.1" y="58.2">7</text>
<text x="223.5" y="55.6">12</text>
<text x="51.4" y="64.5">B10</text>
<text x="136.5" y="64.5">1</text>
<text x="144.1" y="64.5">2</text>
<text x="196.1" y="65.8">3</text>
<text x="196.1" y="63.2">4</text>
<text x="223.5" y="60.7">31</text>
<text x="223.5" y="63.2">32</text>
<text x="51.4" y="67.1">B11</text>
<text x="196.1" y="70.9">6</text>
<text x="223.5" y="68.3">18</text>
<text x="223.5" y="70.9">19</text>
<text x="52.1" y="74.7">A2</text>
<text x="52.1" y="72.1">A3</text>
<text x="136.5" y="75.9">1</text>
<text x="144.1" y="75.9">2</text>
<text x="223.5" y="73.4">20</text>
<text x="223.5" y="75.9">21</text>
<text x="51.5" y="79.8">A10</text>
<text x="51.5" y="82.3">A11</text>
<text x="223.5" y="81">22</text>
<text x="223.5" y="78.5">25</text>
<text x="223.5" y="83.6">26</text>
<text x="52" y="89.9">B2</text>
<text x="52" y="87.4">B3</text>
<text x="136.5" y="87.4">1</text>
<text x="144.1" y="87.4">2</text>
<text x="223.5" y="86.1">27</text>
<text x="52.1" y="95">A8</text>
<text x="223.5" y="91.2">33</text>
<text x="224.1" y="93.7">1</text>
<text x="52" y="97.5">B8</text>
<text x="136.5" y="98.8">1</text>
<text x="144.1" y="98.8">2</text>
<text x="223.5" y="101.3">40</text>
<text x="223.5" y="98.8">41</text>
<text x="32.8" y="104.2" transform="rotate(-90 32.8 104.2)">S1</text>
<text x="40.4" y="104.1" transform="rotate(-90 40.4 104.1)">A1</text>
<text x="223.5" y="106.4">38</text>
<text x="223.5" y="103.9">39</text>
<text x="136.5" y="110.2">1</text>
<text x="144.1" y="110.2">2</text>
<text x="223.5" y="111.5">36</text>
<text x="223.5" y="109">37</text>
<text x="44.4" y="122.9">1</text>
<text x="136.5" y="121.7">1</text>
<text x="144.1" y="121.7">2</text>
<text x="208" y="121.4" transform="rotate(-90 208 121.4)">5</text>
<text x="210.6" y="122" transform="rotate(-90 210.6 122)">15</text>
<text x="44.4" y="129.3">1</text>
<text x="136.5" y="133.1">1</text>
<text x="144.1" y="133.1">2</text>
<text x="185.3" y="142">1</text>
<text x="194.2" y="142">2</text>
<text x="136.5" y="144.5">1</text>
<text x="144.1" y="144.5">2</text>
<text x="185.3" y="144.5">3</text>
<text x="185.3" y="147.1">5</text>
<text x="194.2" y="144.5">4</text>
<text x="194.2" y="147.1">6</text>
</g>
<g font-size="1.8" fill="#0f0f0f">
<text x="189.2" y="37.8">RESET 13</text>
<text x="227.3" y="40.3">SCK</text>
<text x="227.3" y="47.9">DATA5</text>
<text x="227.3" y="45.4">MISO</text>
<text x="227.3" y="42.8">MOSI</text>
<text x="58.4" y="51.7">DN</text>
<text x="100.3" y="53">DATA0</text>
<text x="227.3" y="53">DATA7</text>
<text x="227.3" y="50.5">DATA6</text>
<text x="58.4" y="56.8">DP</text>
<text x="100.3" y="64.4">DATA1</text>
<text x="190.5" y="63.2">D+</text>
<text x="190.5" y="65.7">D-</text>
<text x="82.5" y="74.6">D-</text>
<text x="82.5" y="72">D+</text>
<text x="100.3" y="75.9">DATA2</text>
<text x="227.3" y="78.4">DATA3</text>
<text x="100.3" y="87.3">FEED</text>
<text x="227.3" y="86">DATA4</text>
<text x="100.3" y="98.7">DATA3</text>
<text x="227.3" y="103.8">DATA0</text>
<text x="227.3" y="106.3">DATA1</text>
<text x="100.3" y="110.1">DATA4</text>
<text x="227.3" y="108.9">DATA2</text>
<text x="227.3" y="111.4">FEED</text>
<text x="100.3" y="121.6">DATA5</text>
<text x="100.3" y="133">DATA6</text>
<text x="177.8" y="141.9">MISO</text>
<text x="100.3" y="144.4">DATA7</text>
<text x="177.8" y="144.4">SCK</text>
<text x="177.8" y="147">RESET</text>
<text x="198.1" y="144.4">MOSI</text>
</g>
<g font-size="1.1" fill="#a90000">
<text x="191.6" y="45.5">4</text>
<text x="194.1" y="44.3" transform="rotate(-90 194.1 44.3)">3</text>
<text x="196" y="45.5">2</text>
<text x="194.1" y="48.1" transform="rotate(-90 194.1 48.1)">1</text>
</g>
</svg>
